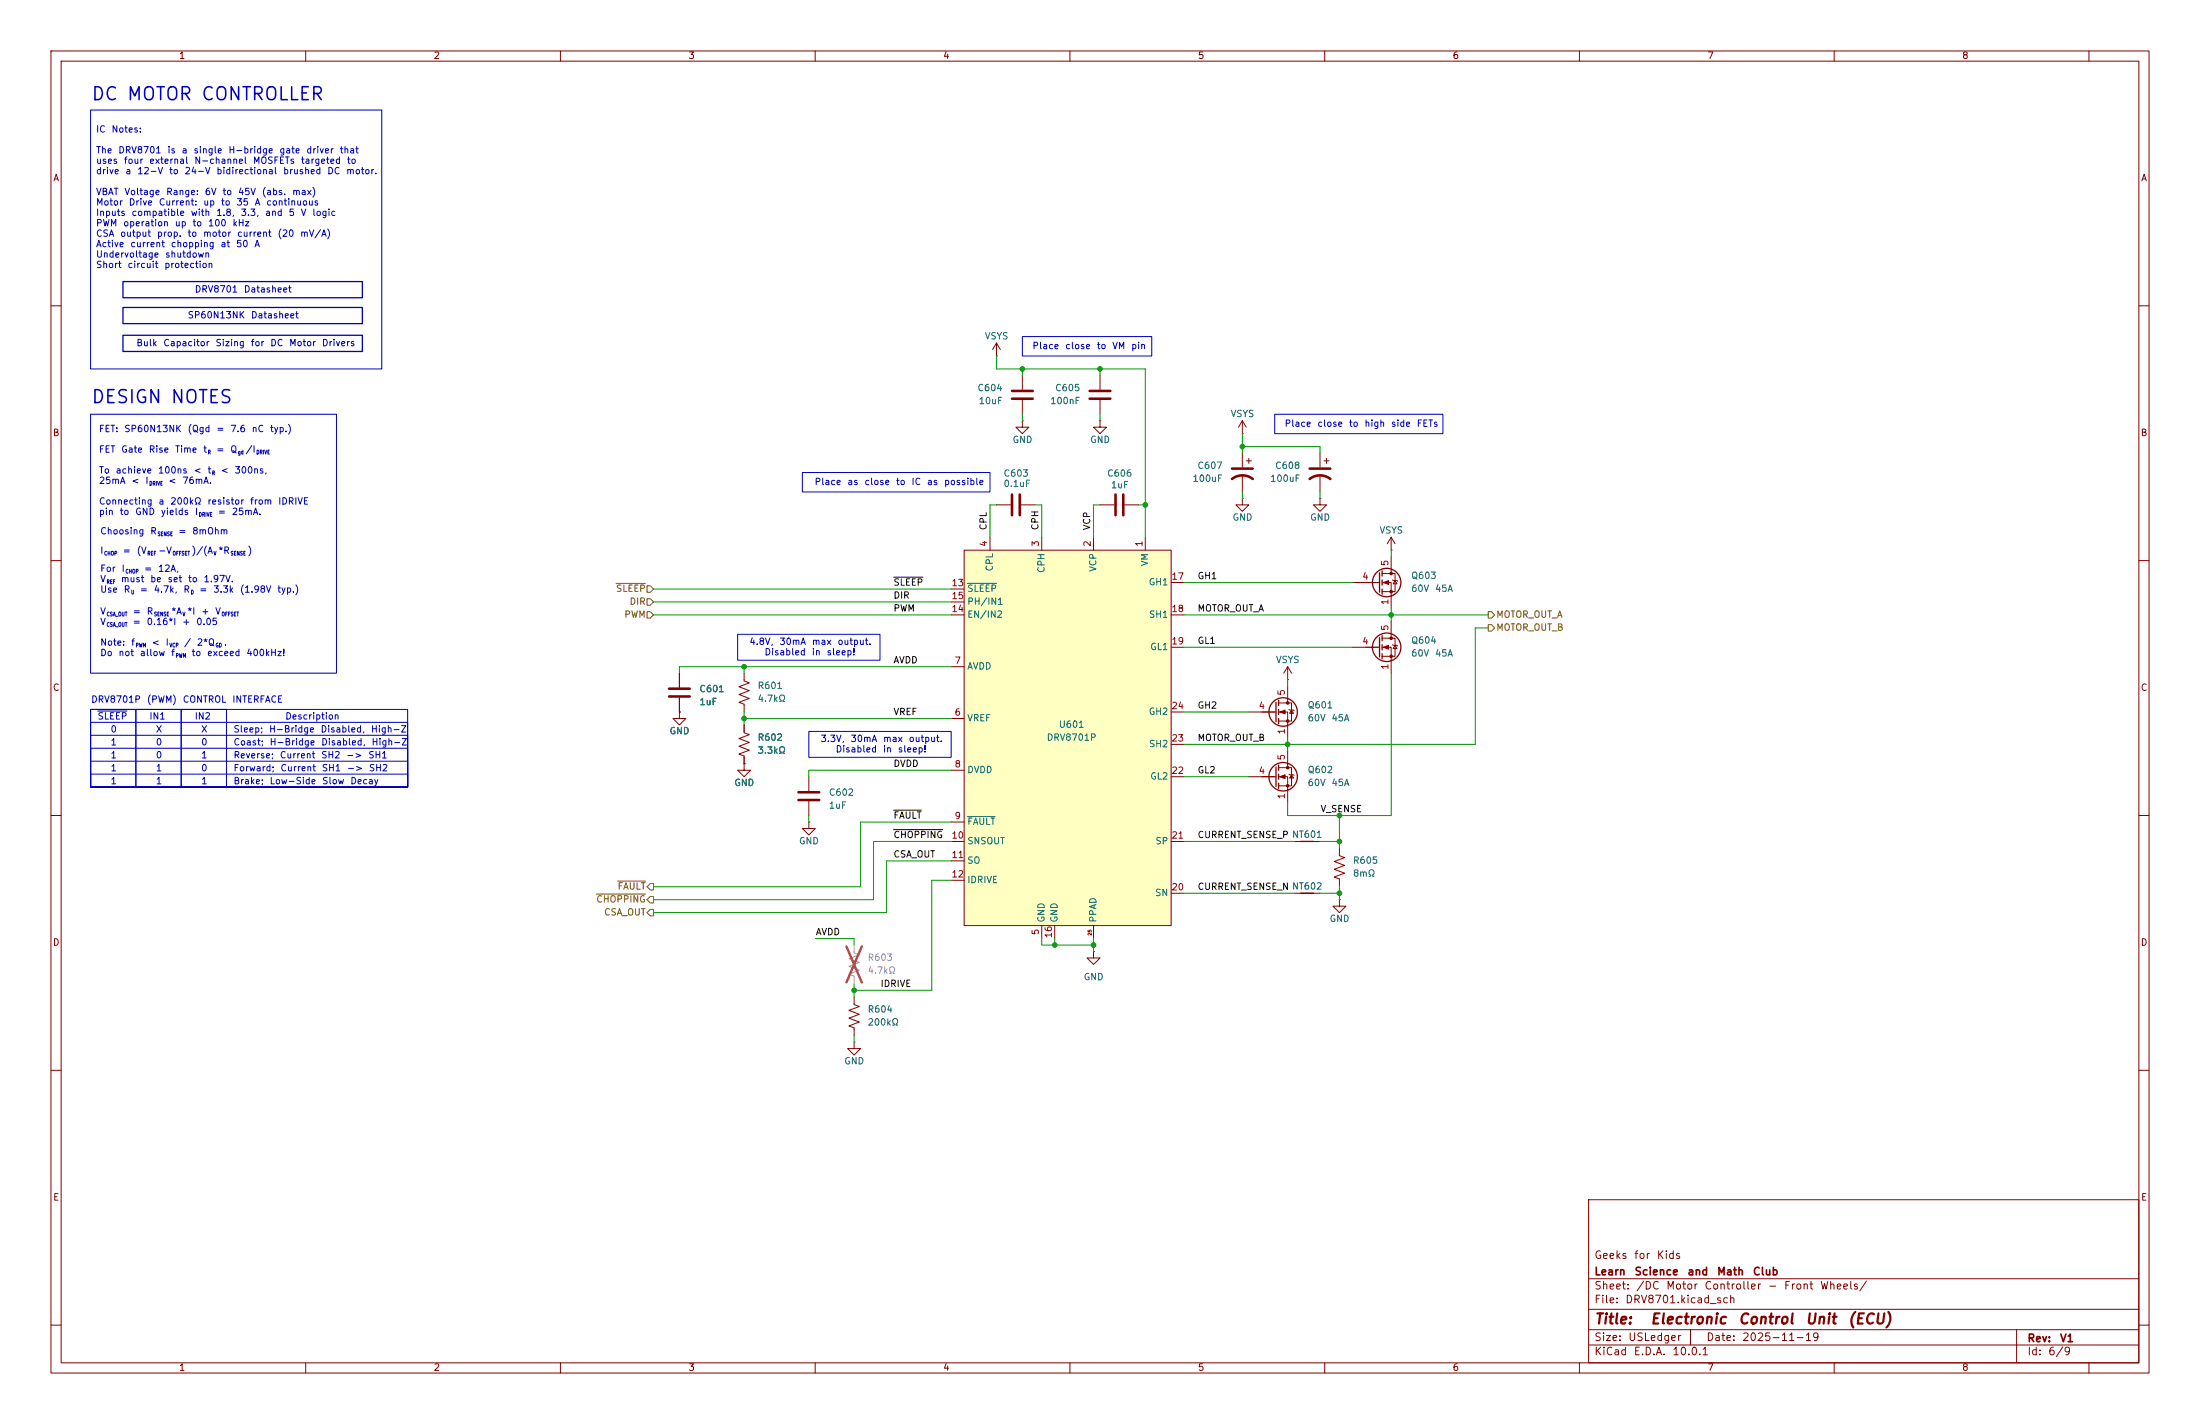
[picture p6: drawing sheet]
<svg xmlns="http://www.w3.org/2000/svg" width="432mm" height="279mm" viewBox="0 0 432 279" stroke-linecap="round" stroke-linejoin="round" font-family="sans-serif">
<g fill="none" stroke="#840000" stroke-width=".2">
<path d="M10 10h411.8v259.4h-411.8zM12 12h407.8v255.4h-407.8zM60 10v2M110 10v2M160 10v2M210 10v2M260 10v2M310 10v2M360 10v2M410 10v2M10 60h2M419.8 60h2"/>
<path d="M243.8 85.1h.1M243.8 82.6l-.7 1.2M243.8 82.6l.8 1.2M243.8 82.6v2.5M10 110h2M419.8 110h2M133.3 139.7v1.3h-1.2l1.2 1.2 1.3-1.2h-1.3M133.3 139.7h.1M245.1 139.7h5.3M251 137.9h2.5v3.6h-2.5M251 139.7h1.7v5.1M252.7 134.6v3.3"/>
<path d="M253 139.2l1 .2M253.5 139.3l.4 .7h-.8zM10 160h2M146 149.9v1.2h-1.2l1.2 1.3 1.3-1.3h-1.3M146 149.9h.1M146 142.2v1.6l1.1 .3-2.1 .8 2.1 .8-2.1 .7 2.1 .8-2.1 .8 1 .3v1.6M419.8 160h2M167.6 195.6v1.5l1.1 .4-2.1 .7 2.1 .8-2.1 .8 2.1 .7-2.1 .8 1 .4v1.5M214.6 186.7v1.3h-1.2l1.2 1.2 1.3-1.2h-1.3M214.6 186.7h.1M10 210h2M419.8 210h2"/>
<path d="M311.8 235.4h108v32h-108zM10 260h2M311.8 256.9h108M311.8 250.9h108M419.8 260h2M60 267.4v2M110 267.4v2M160 267.4v2M210 267.4v2M260 267.4v2M310 267.4v2M311.8 263.9h108"/>
<path d="M311.8 260.9h108M331.8 260.9v3M360 267.4v2M395.8 260.9v6.5M410 267.4v2"/>
</g>
<g fill="none" stroke="#840000" stroke-width=".25">
<path d="M250.4 137.8v3.8M251 137.4v1M251 139.2v1M251 141v1"/>
<circle cx="251.8" cy="139.7" r="2.79"/>
</g>
<g fill="#840000" stroke="#840000" stroke-width=".2">
<path d="M251.2 139.7l1-.4v.8z"/>
<circle cx="252.7" cy="137.9" r=".25"/>
<circle cx="252.7" cy="141.5" r=".25"/>
</g>
<path d="M189.2 108h40.7v73.6h-40.7z" fill="#ffffc2"/>
<g fill="none" stroke="#840000" stroke-width=".2">
<path d="M195.6 69.9h.1M195.6 67.3l-.8 1.3M195.6 67.3l.7 1.3M195.6 67.3v2.6M200.7 73.7v2.8M200.7 78.5v2.8M215.9 73.7v2.8M215.9 78.5v2.8M195.6 99.1h2.8M200.4 99.1h2.8M200.7 82.6v1.2h1.2l-1.2 1.3-1.3-1.3h1.3M200.7 82.6h.1"/>
<path d="M215.9 82.6v1.2h1.3l-1.3 1.3-1.3-1.3h1.3M215.9 82.6h.1M215.9 99.1h2.8M220.7 99.1h2.8M243.8 97.8v1.3h1.3l-1.3 1.2-1.2-1.2h1.2M243.8 97.8h.1M243.8 88.9v2.8M243.8 93.2v3.3M244.6 90.4h1M245.1 89.9v1M259.1 97.8v1.3h1.2l-1.2 1.2-1.3-1.2h1.3M259.1 97.8h.1"/>
<path d="M259.1 88.9v2.8M259.1 93.2v3.3M259.8 90.4h1.1M260.3 89.9v1M186.7 115.6h2.5M186.7 118.1h2.5M189.2 108h40.7v73.6h-40.7zM194.3 105.4v2.6M204.5 105.4v2.6M214.6 105.4v2.6M224.8 105.4v2.6M229.9 114.3h2.5"/>
<path d="M265.4 114.3h5.4M271.3 112.5h2.5v3.6h-2.5M271.3 114.3h1.7v5.1M273 108h.1M273 105.4v2.6M273 109.2v3.3M273 105.4l-.7 1.3M273 105.4l.8 1.3M273.3 113.8l1 .2M273.8 113.9l.4 .7h-.8zM133.3 139.7h.1M133.3 132.1v2.8"/>
<path d="M133.3 136.9v2.8M146 132.1v1.5l1.1 .4-2.1 .7 2.1 .8-2.1 .8 2.1 .7-2.1 .8 1 .4v1.5M186.7 130.8h2.5M186.7 120.7h2.5M229.9 120.7h2.5M229.9 127h2.5M229.9 139.7h2.5M252.7 133.4h.1M252.7 130.8l-.7 1.3M252.7 130.8l.8 1.3M252.7 130.8v2.6M265.4 127h5.4"/>
<path d="M271.3 125.2h2.5v3.6h-2.5M271.3 127h1.7v5.1M273 121.9v3.3M273.3 126.5l1 .2M273.8 126.6l.4 .7h-.8zM146 149.9h.1M146 142.2v1.3M146 148.6v1.3M158.7 152.4v2.8M158.7 157.2v2.8M186.7 141h2.5M186.7 151.1h2.5"/>
<path d="M229.9 152.4h2.5M229.9 146.1h2.5M245.1 152.4h5.3M251 150.6h2.5v3.6h-2.5M251 152.4h1.7v5.1M252.7 147.3v3.3M253 151.9l1 .2M253.5 152l.4 .7h-.8zM158.7 161.3v1.3h-1.2l1.2 1.2 1.3-1.2h-1.3M158.7 161.3h.1M186.7 161.3h2.5M186.7 165.1h2.5"/>
<path d="M186.7 168.9h2.5M186.7 172.7h2.5M229.9 165.1h2.5M229.9 175.3h2.5M254 165.1h5.1M254 175.3h5.1M262.9 176.5v1.3h-1.3l1.3 1.3 1.3-1.3h-1.3M262.9 176.5h.1M262.9 166.4v1.5l1 .4-2 .7 2 .8-2 .8 2 .7-2 .8 1 .4v1.5M204.5 181.6v2.6M207 181.6v2.6M214.6 181.6v2.6"/>
<path d="M167.6 204.5v1.2h-1.2l1.2 1.3 1.3-1.3h-1.3M167.6 204.5h.1"/>
</g>
<path d="M189.9 114.5h5.7M189.9 160.2h5.4" fill="none" stroke="#006464" stroke-width=".2"/>
<g fill="none" stroke="#840000" stroke-width=".25">
<path d="M270.8 112.4v3.8M271.3 112v1M271.3 113.8v1M271.3 115.6v1M270.8 125.1v3.8M271.3 124.7v1M271.3 126.5v1M271.3 128.3v1M250.4 150.5v3.8M251 150.1v1M251 151.9v1M251 153.7v1"/>
<path d="M255.3 175.3h2.5M255.3 165.1h2.5"/>
<circle cx="272.2" cy="114.3" r="2.79"/>
<circle cx="272.2" cy="127" r="2.79"/>
<circle cx="251.8" cy="152.4" r="2.79"/>
</g>
<g fill="none" stroke="#840000" stroke-width=".51">
<path d="M198.6 76.7h4.1M198.6 78.2h4.1M213.9 76.7h4M213.9 78.2h4M198.6 97v4.1M200.2 97v4.1M218.9 97v4.1M220.5 97v4.1M241.8 94a3.3 3.3 0 0 1 4.1 0M241.8 91.9h4.1M257 94a3.3 3.3 0 0 1 4.1 0M257 91.9h4.1"/>
<path d="M131.3 136.7h4.1M131.3 135.1h4.1M156.7 157h4.1M156.7 155.4h4.1"/>
</g>
<path d="M167.6 185.4v1.5l1.1 .4-2.1 .8 2.1 .7-2.1 .8 2.1 .8-2.1 .7 1 .4v1.5" fill="none" stroke="#a1a1a1" stroke-width=".2"/>
<path d="M166.1 185.7l3.1 7.1M169.2 185.7l-3.1 7.1" fill="none" stroke="#e12e31" stroke-width=".46"/>
<g fill="#840000" stroke="#840000" stroke-width=".2">
<path d="M271.5 114.3l1-.4v.8z"/>
<path d="M271.5 127l1-.4v.8z"/>
<path d="M251.2 152.4l1-.4v.8z"/>
<circle cx="273" cy="112.5" r=".25"/>
<circle cx="273" cy="116.1" r=".25"/>
<circle cx="273" cy="125.2" r=".25"/>
<circle cx="273" cy="128.8" r=".25"/>
<circle cx="252.7" cy="150.6" r=".25"/>
<circle cx="252.7" cy="154.2" r=".25"/>
</g>
<path d="M120.9 114.5h5.8M127 117.5h.6l.7 .6-.7 .6h-.6zM127 114.9h.6l.7 .7-.7 .6h-.6zM127 120h.6l.7 .7-.7 .6h-.6zM292.1 120h.6l.7 .7-.7 .6h-.6zM292.1 122.6h.6l.7 .6-.7 .6h-.6zM117.1 175.4h9.6M121.2 172.9h5.5M127.6 173.4h.7v1.2h-.7l-.6-.6zM127.6 175.9h.7v1.3h-.7l-.6-.7zM127.6 178.4h.7v1.3h-.7l-.6-.6z" fill="none" stroke="#725600" stroke-width=".2"/>
<path d="M175.4 113.3h5.7M175.4 159h5.4M175.4 162.8h9.6" fill="none" stroke="#0f0f0f" stroke-width=".2"/>
<g fill="none" stroke="#009600" stroke-width=".2">
<path d="M195.6 69.9v2.5h29.2v33M200.7 72.4v1.3M215.9 72.4v1.3M195.6 99.1h-1.3v6.3M200.7 81.3v1.3M203.2 99.1h1.3v6.3M215.9 99.1h-1.3v6.3M215.9 81.3v1.3M223.5 99.1h1.3M243.8 85.1v3.8M243.8 96.5v1.3M243.8 87.6h15.3v1.3"/>
<path d="M259.1 96.5v1.3M128.3 118.1h58.4M128.3 115.6h58.4M232.4 114.3h33M273 108v1.2M273 119.4v2.5M128.3 120.7h58.4M146 130.8v1.3M146 139.7v2.5M186.7 130.8h-53.4v1.3M232.4 120.7h59.7M232.4 139.7h12.7"/>
<path d="M232.4 127h33M252.7 133.4v1.2M273 132.1v27.9h-20.3v-2.5M292.1 123.2h-2.5v22.9h-57.2M146 141h40.7M186.7 151.1h-28v1.3M232.4 152.4h12.7M252.7 144.8v2.5M158.7 160v1.3M186.7 172.7h-3.8v21.6h-15.3M186.7 165.1h-15.3v11.4h-43.1M186.7 161.3h-17.8v12.7h-40.6"/>
<path d="M186.7 168.9h-12.7v10.2h-45.7M232.4 175.3h21.6M232.4 165.1h21.6M259.1 175.3h3.8M259.1 165.1h3.8M262.9 160v6.4M262.9 174v2.5M160 184.2h7.6v1.2M167.6 193v2.6M204.5 184.2v1.2h10.1M207 184.2v1.2M214.6 184.2v2.5"/>
<path d="M167.6 203.2v1.3"/>
</g>
<path d="M24.1 55.2h47v3.2h-47zM24.1 60.3h47v3.2h-47zM24.1 65.8h47v3.2h-47z" fill="none" stroke="#0000c2" stroke-width=".25"/>
<g fill="none" stroke="#0000c2" stroke-width=".2">
<path d="M17.8 21.6h57.1v50.8h-57.1zM200.7 66h25.4v3.9h-25.4zM17.8 81.3h48.2v50.8h-48.2zM157.5 92.7h36.8v3.8h-36.8zM250.2 81.3h33v3.8h-33zM17.8 139.2h8.9v15.2h-8.9zM17.8 139.2h62.2v15.2h-62.2zM19.2 139.5h5.7M26.7 139.2h8.9v15.2h-8.9zM35.6 139.2h8.8v15.2h-8.8zM144.8 124.5h27.9v5h-27.9zM17.8 144.3h62.2v10.1h-62.2z"/>
<path d="M17.8 146.8h62.2v7.6h-62.2zM17.8 149.4h62.2v5h-62.2zM17.8 151.9h62.2v2.5h-62.2zM17.8 141.7h62.2v12.7h-62.2zM158.7 143.5h28v5.1h-28z"/>
</g>
<g fill="#009600" stroke="#009600" stroke-width=".2">
<circle cx="167.6" cy="194.3" r=".46"/>
<circle cx="215.9" cy="72.4" r=".46"/>
<circle cx="243.8" cy="87.6" r=".46"/>
<circle cx="224.8" cy="99.1" r=".46"/>
<circle cx="214.6" cy="185.4" r=".46"/>
<circle cx="207" cy="185.4" r=".46"/>
<circle cx="262.9" cy="175.3" r=".46"/>
<circle cx="146" cy="141" r=".46"/>
<circle cx="146" cy="130.8" r=".46"/>
<circle cx="200.7" cy="72.4" r=".46"/>
<circle cx="262.9" cy="165.1" r=".46"/>
<circle cx="262.9" cy="160" r=".46"/>
<circle cx="273" cy="120.7" r=".46"/>
<circle cx="252.7" cy="146.1" r=".46"/>
</g>
<g font-size="2.5" fill="#0000c2">
<text x="17.8" y="20.3">DC MOTOR CONTROLLER</text>
<text x="17.8" y="79.8">DESIGN NOTES</text>
</g>
<g font-size="2" fill="#840000">
<text x="312.8" y="260.3">Title:</text>
<text x="323.8" y="260.3">Electronic</text>
<text x="341" y="260.3">Control</text>
<text x="354.2" y="260.3">Unit</text>
<text x="362.5" y="260.3">(ECU)</text>
</g>
<g font-size="1.5" fill="#840000">
<text x="312.8" y="250.6">Learn</text>
<text x="312.8" y="247.4">Geeks</text>
<text x="320.6" y="247.4">for</text>
<text x="320.7" y="250.6">Science</text>
<text x="325" y="247.4">Kids</text>
<text x="331.1" y="250.6">and</text>
<text x="336.9" y="250.6">Math</text>
<text x="343.9" y="250.6">Club</text>
<text x="312.8" y="256.1">File:</text>
<text x="312.8" y="253.4">Sheet:</text>
<text x="318.9" y="256.1">DRV8701.kicad_sch</text>
<text x="321" y="253.4">/DC</text>
<text x="326.9" y="253.4">Motor</text>
<text x="334.4" y="253.4">Controller</text>
<text x="346.9" y="253.4">-</text>
<text x="350" y="253.4">Front</text>
<text x="357.1" y="253.4">Wheels/</text>
<text x="312.8" y="263.5">Size:</text>
<text x="319.5" y="263.5">USLedger</text>
<text x="334.8" y="263.5">Date:</text>
<text x="341.8" y="263.5">2025-11-19</text>
<text x="397.8" y="263.7">Rev:</text>
<text x="404.2" y="263.7">V1</text>
<text x="312.8" y="266.3">KiCad</text>
<text x="320.5" y="266.3">E.D.A.</text>
<text x="328.1" y="266.3">10.0.1</text>
<text x="397.8" y="266.3">Id:</text>
<text x="401.9" y="266.3">6/9</text>
</g>
<g font-size="1.3" fill="#840000">
<text x="35" y="11.9">1</text>
<text x="85" y="11.9">2</text>
<text x="135" y="11.9">3</text>
<text x="185" y="11.9">4</text>
<text x="235" y="11.9">5</text>
<text x="285" y="11.9">6</text>
<text x="335" y="11.9">7</text>
<text x="385" y="11.9">8</text>
<text x="10.3" y="35.9">A</text>
<text x="420.1" y="35.9">A</text>
<text x="10.3" y="85.9">B</text>
<text x="420.1" y="85.9">B</text>
<text x="10.3" y="135.9">C</text>
<text x="420.1" y="135.9">C</text>
<text x="10.3" y="185.9">D</text>
<text x="420.1" y="185.9">D</text>
<text x="10.3" y="235.9">E</text>
<text x="420.1" y="235.9">E</text>
<text x="35" y="269.3">1</text>
<text x="85" y="269.3">2</text>
<text x="135" y="269.3">3</text>
<text x="185" y="269.3">4</text>
<text x="235" y="269.3">5</text>
<text x="285" y="269.3">6</text>
<text x="335" y="269.3">7</text>
<text x="385" y="269.3">8</text>
</g>
<g font-size="1.3" fill="#0000c2">
<text x="18.7" y="26.3">IC</text>
<text x="21.8" y="26.3">Notes:</text>
<text x="18.7" y="30.4">The</text>
<text x="18.7" y="32.4">uses</text>
<text x="18.7" y="34.5">drive</text>
<text x="23.1" y="30.4">DRV8701</text>
<text x="24.2" y="32.4">four</text>
<text x="24.5" y="34.5">a</text>
<text x="26.8" y="34.5">12-V</text>
<text x="29.2" y="32.4">external</text>
<text x="32.7" y="30.4">is</text>
<text x="33.1" y="34.5">to</text>
<text x="35.5" y="30.4">a</text>
<text x="36.1" y="34.5">24-V</text>
<text x="37.9" y="30.4">single</text>
<text x="38" y="32.4">N-channel</text>
<text x="42.4" y="34.5">bidirectional</text>
<text x="44.7" y="30.4">H-bridge</text>
<text x="49.5" y="32.4">MOSFETs</text>
<text x="54.7" y="30.4">gate</text>
<text x="55.5" y="34.5">brushed</text>
<text x="58.9" y="32.4">targeted</text>
<text x="60" y="30.4">driver</text>
<text x="64.1" y="34.5">DC</text>
<text x="66.6" y="30.4">that</text>
<text x="67.8" y="34.5">motor.</text>
<text x="68" y="32.4">to</text>
<text x="18.7" y="38.6">VBAT</text>
<text x="18.7" y="40.6">Motor</text>
<text x="24.3" y="38.6">Voltage</text>
<text x="25.2" y="40.6">Drive</text>
<text x="31.1" y="40.6">Current:</text>
<text x="32.5" y="38.6">Range:</text>
<text x="39.8" y="40.6">up</text>
<text x="40.1" y="38.6">6V</text>
<text x="43.3" y="40.6">to</text>
<text x="43.6" y="38.6">to</text>
<text x="46.3" y="40.6">35</text>
<text x="46.6" y="38.6">45V</text>
<text x="49.9" y="40.6">A</text>
<text x="51.3" y="38.6">(abs.</text>
<text x="52.1" y="40.6">continuous</text>
<text x="57.2" y="38.6">max)</text>
<text x="18.7" y="42.7">Inputs</text>
<text x="18.7" y="44.7">PWM</text>
<text x="18.7" y="46.8">CSA</text>
<text x="23.5" y="46.8">output</text>
<text x="24.1" y="44.7">operation</text>
<text x="25.7" y="42.7">compatible</text>
<text x="30.7" y="46.8">prop.</text>
<text x="34.2" y="44.7">up</text>
<text x="36.7" y="46.8">to</text>
<text x="37.3" y="42.7">with</text>
<text x="37.7" y="44.7">to</text>
<text x="39.7" y="46.8">motor</text>
<text x="40.7" y="44.7">100</text>
<text x="42.3" y="42.7">1.8,</text>
<text x="45.5" y="44.7">kHz</text>
<text x="46.4" y="46.8">current</text>
<text x="47.1" y="42.7">3.3,</text>
<text x="51.9" y="42.7">and</text>
<text x="54.4" y="46.8">(20</text>
<text x="56.5" y="42.7">5</text>
<text x="58.8" y="46.8">mV/A)</text>
<text x="58.9" y="42.7">V</text>
<text x="61.2" y="42.7">logic</text>
<text x="18.7" y="48.8">Active</text>
<text x="18.7" y="50.8">Undervoltage</text>
<text x="18.7" y="52.9">Short</text>
<text x="24.9" y="52.9">circuit</text>
<text x="25.5" y="48.8">current</text>
<text x="32.1" y="52.9">protection</text>
<text x="32.3" y="50.8">shutdown</text>
<text x="33.4" y="48.8">chopping</text>
<text x="43.2" y="48.8">at</text>
<text x="46.2" y="48.8">50</text>
<text x="49.8" y="48.8">A</text>
<text x="38.1" y="57.7">DRV8701</text>
<text x="47.8" y="57.7">Datasheet</text>
<text x="36.7" y="62.8">SP60N13NK</text>
<text x="49.1" y="62.8">Datasheet</text>
<text x="26.7" y="68.2">Bulk</text>
<text x="31.9" y="68.2">Capacitor</text>
<text x="42.2" y="68.2">Sizing</text>
<text x="49.1" y="68.2">for</text>
<text x="52.9" y="68.2">DC</text>
<text x="56.6" y="68.2">Motor</text>
<text x="63.1" y="68.2">Drivers</text>
<text x="202.5" y="68.8">Place</text>
<text x="209" y="68.8">close</text>
<text x="215.1" y="68.8">to</text>
<text x="218.2" y="68.8">VM</text>
<text x="221.9" y="68.8">pin</text>
<text x="19.3" y="85.1">FET:</text>
<text x="19.3" y="89.1">FET</text>
<text x="23.7" y="89.1">Gate</text>
<text x="24.3" y="85.1">SP60N13NK</text>
<text x="29.1" y="89.1">Rise</text>
<text x="34.2" y="89.1">Time</text>
<text x="36.7" y="85.1">(Qgd</text>
<text x="39.8" y="89.1">t</text>
<text x="42.3" y="89.1">=</text>
<text x="42.4" y="85.1">=</text>
<text x="45.1" y="89.1">Q</text>
<text x="45.1" y="85.1">7.6</text>
<text x="48.1" y="89.1">/I</text>
<text x="49.3" y="85.1">nC</text>
<text x="52.9" y="85.1">typ.)</text>
<text x="252" y="84">Place</text>
<text x="258.5" y="84">close</text>
<text x="264.6" y="84">to</text>
<text x="267.7" y="84">high</text>
<text x="272.9" y="84">side</text>
<text x="278" y="84">FETs</text>
<text x="19.3" y="93.2">To</text>
<text x="19.3" y="95.3">25mA</text>
<text x="22.6" y="93.2">achieve</text>
<text x="25.7" y="95.3">&lt;</text>
<text x="28.4" y="95.3">I</text>
<text x="30.9" y="93.2">100ns</text>
<text x="32.9" y="95.3">&lt;</text>
<text x="35.7" y="95.3">76mA.</text>
<text x="37.9" y="93.2">&lt;</text>
<text x="40.6" y="93.2">t</text>
<text x="43.2" y="93.2">&lt;</text>
<text x="45.9" y="93.2">300ns,</text>
<text x="159.8" y="95.5">Place</text>
<text x="166.2" y="95.5">as</text>
<text x="169.5" y="95.5">close</text>
<text x="175.7" y="95.5">to</text>
<text x="178.8" y="95.5">IC</text>
<text x="181.8" y="95.5">as</text>
<text x="185.2" y="95.5">possible</text>
<text x="19.3" y="99.3">Connecting</text>
<text x="19.3" y="101.4">pin</text>
<text x="23.4" y="101.4">to</text>
<text x="26.4" y="101.4">GND</text>
<text x="31" y="99.3">a</text>
<text x="31.5" y="101.4">yields</text>
<text x="33.3" y="99.3">200kΩ</text>
<text x="38.1" y="101.4">I</text>
<text x="40.6" y="99.3">resistor</text>
<text x="42.6" y="101.4">=</text>
<text x="45.4" y="101.4">25mA.</text>
<text x="49" y="99.3">from</text>
<text x="54.5" y="99.3">IDRIVE</text>
<text x="19.6" y="105.2">Choosing</text>
<text x="29.4" y="105.2">R</text>
<text x="34.9" y="105.2">=</text>
<text x="37.6" y="105.2">8mOhm</text>
<text x="19.6" y="112.5">For</text>
<text x="19.6" y="109">I</text>
<text x="23.8" y="112.5">I</text>
<text x="24" y="109">=</text>
<text x="26.7" y="109">(V</text>
<text x="28.2" y="112.5">=</text>
<text x="30.9" y="112.5">12A,</text>
<text x="30.9" y="109">-V</text>
<text x="37.5" y="109">)/(A *R</text>
<text x="48.5" y="109">)</text>
<text x="19.6" y="114.5">V</text>
<text x="19.6" y="116.6">Use</text>
<text x="23.6" y="114.5">must</text>
<text x="24.2" y="116.6">R</text>
<text x="27.3" y="116.6">=</text>
<text x="29.4" y="114.5">be</text>
<text x="30.1" y="116.6">4.7k,</text>
<text x="32.8" y="114.5">set</text>
<text x="35.9" y="116.6">R</text>
<text x="36.8" y="114.5">to</text>
<text x="39" y="116.6">=</text>
<text x="39.8" y="114.5">1.97V.</text>
<text x="41.7" y="116.6">3.3k</text>
<text x="47" y="116.6">(1.98V</text>
<text x="54.3" y="116.6">typ.)</text>
<text x="19.6" y="120.9">V</text>
<text x="19.6" y="122.9">V</text>
<text x="25.9" y="120.9">=</text>
<text x="25.9" y="122.9">=</text>
<text x="28.7" y="120.9">R</text>
<text x="28.7" y="122.9">0.16*I</text>
<text x="33.5" y="120.9">*A *I</text>
<text x="35.7" y="122.9">+</text>
<text x="38.4" y="122.9">0.05</text>
<text x="39.4" y="120.9">+</text>
<text x="42.1" y="120.9">V</text>
<text x="19.6" y="127">Note:</text>
<text x="19.6" y="129">Do</text>
<text x="23.1" y="129">not</text>
<text x="25.6" y="127">f</text>
<text x="27.3" y="129">allow</text>
<text x="29.6" y="127">&lt;</text>
<text x="32.4" y="127">I</text>
<text x="33.5" y="129">f</text>
<text x="36" y="127">/</text>
<text x="37.5" y="129">to</text>
<text x="38.5" y="127">2*Q</text>
<text x="40.5" y="129">exceed</text>
<text x="43.8" y="127">.</text>
<text x="48.2" y="129">400kHz!</text>
<text x="147" y="126.8">4.8V,</text>
<text x="149.9" y="128.9">Disabled</text>
<text x="152.9" y="126.8">30mA</text>
<text x="159.2" y="128.9">in</text>
<text x="159.2" y="126.8">max</text>
<text x="162.1" y="128.9">sleep!</text>
<text x="164.3" y="126.8">output.</text>
<text x="17.8" y="138.2">DRV8701P</text>
<text x="19" y="141.5">SLEEP</text>
<text x="28.7" y="138.2">(PWM)</text>
<text x="29.2" y="141.5">IN1</text>
<text x="35.8" y="138.2">CONTROL</text>
<text x="38.1" y="141.5">IN2</text>
<text x="45.5" y="138.2">INTERFACE</text>
<text x="55.9" y="141.5">Description</text>
<text x="21.6" y="144">0</text>
<text x="21.6" y="146.6">1</text>
<text x="21.6" y="149.1">1</text>
<text x="30.5" y="146.6">0</text>
<text x="30.5" y="144">X</text>
<text x="30.5" y="149.1">0</text>
<text x="39.4" y="144">X</text>
<text x="39.4" y="146.6">0</text>
<text x="39.4" y="149.1">1</text>
<text x="45.7" y="146.6">Coast;</text>
<text x="45.7" y="144">Sleep;</text>
<text x="45.7" y="149.1">Reverse;</text>
<text x="52.7" y="144">H-Bridge</text>
<text x="52.8" y="146.6">H-Bridge</text>
<text x="54.8" y="149.1">Current</text>
<text x="62.8" y="144">Disabled,</text>
<text x="62.9" y="146.6">Disabled,</text>
<text x="62.9" y="149.1">SH2</text>
<text x="67.9" y="149.1">-&gt;</text>
<text x="72.2" y="149.1">SH1</text>
<text x="72.7" y="144">High-Z</text>
<text x="72.8" y="146.6">High-Z</text>
<text x="160.9" y="145.9">3.3V,</text>
<text x="163.9" y="147.9">Disabled</text>
<text x="166.8" y="145.9">30mA</text>
<text x="173.2" y="147.9">in</text>
<text x="173.2" y="145.9">max</text>
<text x="176.1" y="147.9">sleep!</text>
<text x="178.2" y="145.9">output.</text>
<text x="21.6" y="154.2">1</text>
<text x="21.6" y="151.6">1</text>
<text x="30.5" y="151.6">1</text>
<text x="30.5" y="154.2">1</text>
<text x="39.4" y="151.6">0</text>
<text x="39.4" y="154.2">1</text>
<text x="45.7" y="151.6">Forward;</text>
<text x="45.7" y="154.2">Brake;</text>
<text x="52.8" y="154.2">Low-Side</text>
<text x="54.9" y="151.6">Current</text>
<text x="63.1" y="151.6">SH1</text>
<text x="63.1" y="154.2">Slow</text>
<text x="68" y="151.6">-&gt;</text>
<text x="68.6" y="154.2">Decay</text>
<text x="72.3" y="151.6">SH2</text>
</g>
<g font-size="1.3" fill="#006464">
<text x="193.2" y="66.9">VSYS</text>
<text x="191.7" y="77.1">C604</text>
<text x="207" y="77.1">C605</text>
<text x="192" y="79.6">10uF</text>
<text x="206" y="79.6">100nF</text>
<text x="241.4" y="82.1">VSYS</text>
<text x="198.6" y="87.2">GND</text>
<text x="213.9" y="87.2">GND</text>
<text x="196.9" y="93.8">C603</text>
<text x="196.9" y="95.9">0.1uF</text>
<text x="217.2" y="93.8">C606</text>
<text x="234" y="94.8">100uF</text>
<text x="234.9" y="92.3">C607</text>
<text x="249.2" y="94.8">100uF</text>
<text x="250.2" y="92.3">C608</text>
<text x="217.9" y="96.1">1uF</text>
<text x="241.8" y="102.5">GND</text>
<text x="257" y="102.5">GND</text>
<text x="270.7" y="105">VSYS</text>
<text x="195.2" y="112.2" transform="rotate(-90 195.2 112.2)">CPL</text>
<text x="205.3" y="112.5" transform="rotate(-90 205.3 112.5)">CPH</text>
<text x="215.5" y="112.3" transform="rotate(-90 215.5 112.3)">VCP</text>
<text x="225.7" y="111.2" transform="rotate(-90 225.7 111.2)">VM</text>
<text x="276.9" y="113.9">Q603</text>
<text x="189.7" y="116.4">SLEEP</text>
<text x="189.7" y="119">PH/IN1</text>
<text x="225.3" y="115.2">GH1</text>
<text x="276.9" y="116.4">60V</text>
<text x="281.5" y="116.4">45A</text>
<text x="189.7" y="121.5">EN/IN2</text>
<text x="225.4" y="121.5">SH1</text>
<text x="189.7" y="131.7">AVDD</text>
<text x="225.7" y="127.9">GL1</text>
<text x="250.3" y="130.4">VSYS</text>
<text x="276.9" y="126.6">Q604</text>
<text x="276.9" y="129.1">60V</text>
<text x="281.5" y="129.1">45A</text>
<text x="137.2" y="136.1">C601</text>
<text x="148.6" y="135.5">R601</text>
<text x="137.2" y="138.7">1uF</text>
<text x="148.6" y="138">4.7kΩ</text>
<text x="189.7" y="141.8">VREF</text>
<text x="207.7" y="143.1">U601</text>
<text x="225.3" y="140.6">GH2</text>
<text x="256.5" y="139.3">Q601</text>
<text x="256.5" y="141.8">60V</text>
<text x="261.2" y="141.8">45A</text>
<text x="131.3" y="144.4">GND</text>
<text x="148.6" y="145.6">R602</text>
<text x="148.6" y="148.2">3.3kΩ</text>
<text x="205.3" y="145.6">DRV8701P</text>
<text x="225.4" y="146.9">SH2</text>
<text x="144" y="154.5">GND</text>
<text x="189.7" y="152">DVDD</text>
<text x="225.7" y="153.3">GL2</text>
<text x="256.5" y="152">Q602</text>
<text x="256.5" y="154.5">60V</text>
<text x="261.2" y="154.5">45A</text>
<text x="162.6" y="156.4">C602</text>
<text x="162.6" y="159">1uF</text>
<text x="156.7" y="166">GND</text>
<text x="189.7" y="162.2">FAULT</text>
<text x="189.7" y="166">SNSOUT</text>
<text x="226.7" y="166">SP</text>
<text x="189.7" y="169.8">SO</text>
<text x="189.7" y="173.6">IDRIVE</text>
<text x="265.4" y="169.8">R605</text>
<text x="265.4" y="172.3">8mΩ</text>
<text x="226.6" y="176.1">SN</text>
<text x="205.3" y="181.1" transform="rotate(-90 205.3 181.1)">GND</text>
<text x="207.9" y="181.1" transform="rotate(-90 207.9 181.1)">GND</text>
<text x="215.5" y="181.1" transform="rotate(-90 215.5 181.1)">PPAD</text>
<text x="260.9" y="181.2">GND</text>
<text x="212.6" y="192.6">GND</text>
<text x="170.2" y="199">R604</text>
<text x="170.2" y="201.5">200kΩ</text>
<text x="165.6" y="209.1">GND</text>
</g>
<g font-size="1.3" fill="#0f0f0f">
<text x="194" y="104.1" transform="rotate(-90 194 104.1)">CPL</text>
<text x="204.1" y="104.1" transform="rotate(-90 204.1 104.1)">CPH</text>
<text x="214.3" y="104.1" transform="rotate(-90 214.3 104.1)">VCP</text>
<text x="234.9" y="114">GH1</text>
<text x="175.3" y="115.2">SLEEP</text>
<text x="175.3" y="117.8">DIR</text>
<text x="175.3" y="120.3">PWM</text>
<text x="234.9" y="120.3">MOTOR_OUT_A</text>
<text x="175.3" y="130.5">AVDD</text>
<text x="234.9" y="126.7">GL1</text>
<text x="175.3" y="140.6">VREF</text>
<text x="234.9" y="139.4">GH2</text>
<text x="234.9" y="145.7">MOTOR_OUT_B</text>
<text x="175.3" y="150.8">DVDD</text>
<text x="234.9" y="152.1">GL2</text>
<text x="175.3" y="160.9">FAULT</text>
<text x="259.1" y="159.7">V_SENSE</text>
<text x="175.3" y="164.8">CHOPPING</text>
<text x="234.9" y="164.8">CURRENT_SENSE_P NT601</text>
<text x="175.3" y="168.6">CSA_OUT</text>
<text x="234.9" y="174.9">CURRENT_SENSE_N NT602</text>
<text x="160" y="183.8">AVDD</text>
<text x="172.7" y="194">IDRIVE</text>
</g>
<g font-size="1.3" fill="#a90000">
<text x="194.1" y="107.4" transform="rotate(-90 194.1 107.4)">4</text>
<text x="204.2" y="107.4" transform="rotate(-90 204.2 107.4)">3</text>
<text x="214.4" y="107.4" transform="rotate(-90 214.4 107.4)">2</text>
<text x="224.5" y="107.4" transform="rotate(-90 224.5 107.4)">1</text>
<text x="272.8" y="111.2" transform="rotate(-90 272.8 111.2)">5</text>
<text x="186.6" y="115.3">13</text>
<text x="186.6" y="117.9">15</text>
<text x="229.8" y="114">17</text>
<text x="267.3" y="114">4</text>
<text x="272.8" y="118.8" transform="rotate(-90 272.8 118.8)">1</text>
<text x="186.6" y="120.4">14</text>
<text x="229.8" y="120.4">18</text>
<text x="272.8" y="123.9" transform="rotate(-90 272.8 123.9)">5</text>
<text x="187.3" y="130.6">7</text>
<text x="229.8" y="126.7">19</text>
<text x="267.3" y="126.7">4</text>
<text x="272.8" y="131.5" transform="rotate(-90 272.8 131.5)">1</text>
<text x="252.5" y="136.6" transform="rotate(-90 252.5 136.6)">5</text>
<text x="187.3" y="140.7">6</text>
<text x="229.8" y="139.4">24</text>
<text x="246.9" y="139.4">4</text>
<text x="229.8" y="145.8">23</text>
<text x="252.5" y="149.3" transform="rotate(-90 252.5 149.3)">5</text>
<text x="252.5" y="144.2" transform="rotate(-90 252.5 144.2)">1</text>
<text x="187.3" y="150.9">8</text>
<text x="229.8" y="152.1">22</text>
<text x="246.9" y="152.1">4</text>
<text x="187.3" y="161">9</text>
<text x="252.5" y="156.9" transform="rotate(-90 252.5 156.9)">1</text>
<text x="186.6" y="164.8">10</text>
<text x="229.8" y="164.8">21</text>
<text x="186.6" y="168.7">11</text>
<text x="186.6" y="172.5">12</text>
<text x="229.8" y="175">20</text>
<text x="204.2" y="183.6" transform="rotate(-90 204.2 183.6)">5</text>
<text x="206.8" y="184.2" transform="rotate(-90 206.8 184.2)">16</text>
</g>
<g font-size="1.3" fill="#725600">
<text x="120.8" y="116.4">SLEEP</text>
<text x="123.5" y="119">DIR</text>
<text x="122.4" y="121.5">PWM</text>
<text x="293.6" y="121.5">MOTOR_OUT_A</text>
<text x="293.6" y="124.1">MOTOR_OUT_B</text>
<text x="116.9" y="177.4">CHOPPING</text>
<text x="118.4" y="179.9">CSA_OUT</text>
<text x="121.1" y="174.9">FAULT</text>
</g>
<g font-size="1.3" fill="#989898">
<text x="170.2" y="188.8">R603</text>
<text x="170.2" y="191.4">4.7kΩ</text>
</g>
<g font-size=".8" fill="#0000c2">
<text x="40.7" y="89.3">R</text>
<text x="46.6" y="89.3">gd</text>
<text x="50.2" y="89.3">DRIVE</text>
<text x="29.2" y="95.4">DRIVE</text>
<text x="41.5" y="93.4">R</text>
<text x="38.9" y="101.5">DRIVE</text>
<text x="30.8" y="105.4">SENSE</text>
<text x="20.4" y="109.2">CHOP</text>
<text x="24.6" y="112.7">CHOP</text>
<text x="28.9" y="109.2">REF</text>
<text x="33.8" y="109.2">OFFSET</text>
<text x="41.9" y="109.2">V</text>
<text x="45.2" y="109.2">SENSE</text>
<text x="20.8" y="114.7">REF</text>
<text x="25.6" y="116.8">U</text>
<text x="37.4" y="116.8">D</text>
<text x="20.8" y="121.1">CSA_OUT</text>
<text x="20.8" y="123.1">CSA_OUT</text>
<text x="30.2" y="121.1">SENSE</text>
<text x="35.8" y="121.1">V</text>
<text x="43.4" y="121.1">OFFSET</text>
<text x="26.6" y="127.2">PWM</text>
<text x="33.2" y="127.2">VCP</text>
<text x="34.4" y="129.2">PWM</text>
<text x="42.2" y="127.2">GD</text>
</g>
<text font-size=".6" fill="#a90000" x="214.4" y="183.6" transform="rotate(-90 214.4 183.6)">25</text>
</svg>
